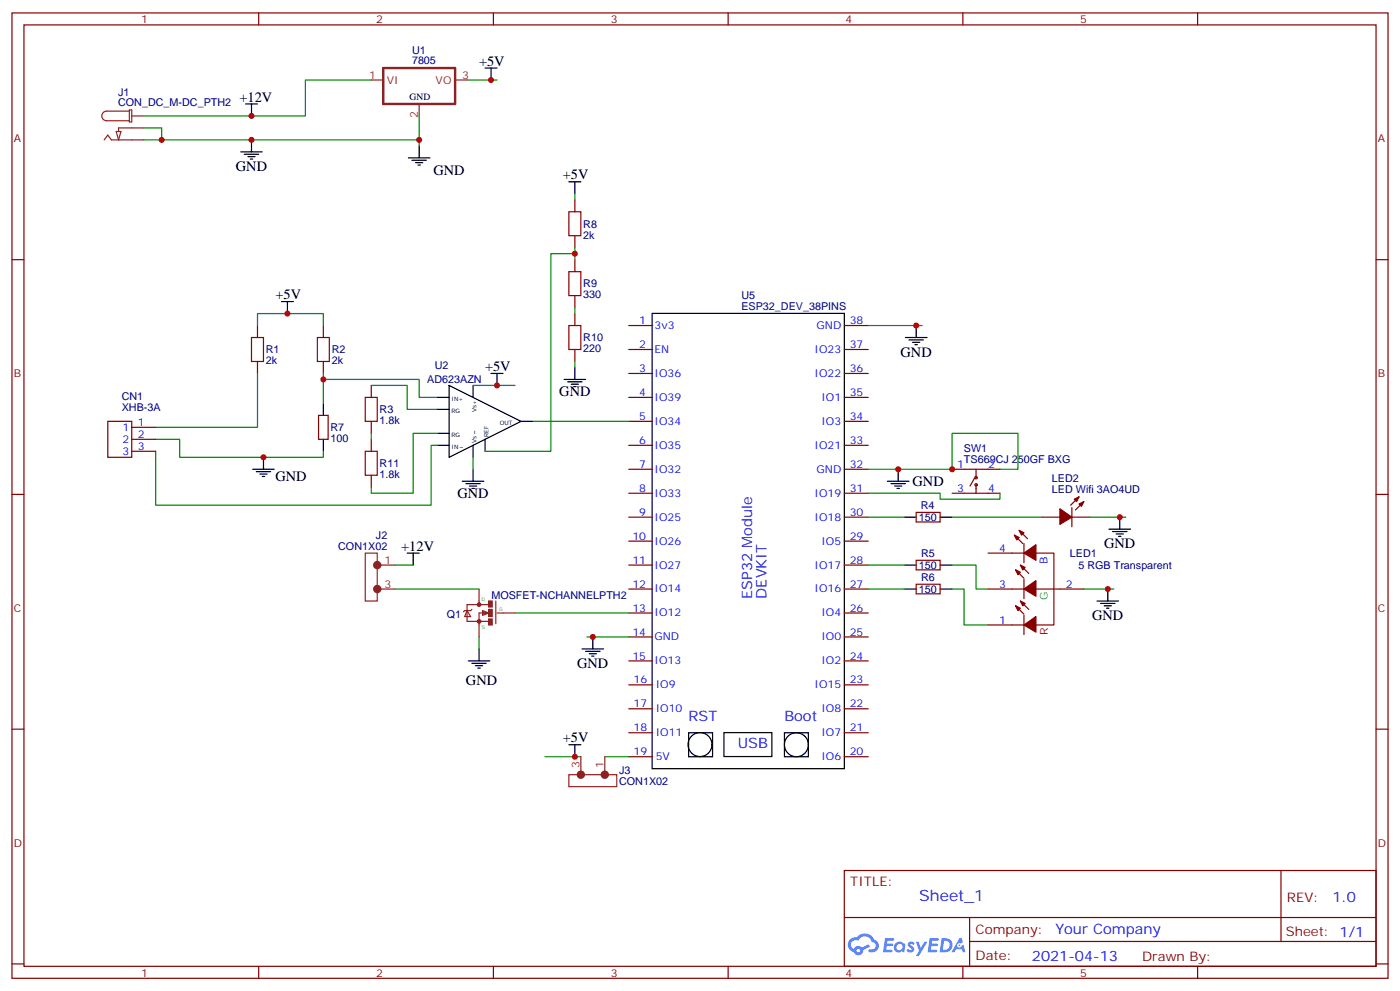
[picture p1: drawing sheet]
<svg xmlns="http://www.w3.org/2000/svg" width="412mm" height="292mm" viewBox="0 0 412 292" stroke-linecap="round" stroke-linejoin="round" font-family="sans-serif">
<g fill="none" stroke="#870000" stroke-width=".35">
<path d="M3.5 3.8h405.4v284.3h-405.4zM7.1 7.3h398.2v277.3h-398.2zM76.2 3.8v3.5M145.3 3.8v3.5M214.5 3.8v3.5M283.6 3.8v3.5M352.8 3.8v3.5M3.5 76.5h3.6M405.3 76.5h3.6M3.5 145.6h3.6M405.3 145.6h3.6M3.5 214.8h3.6"/>
<path d="M405.3 214.8h3.6M248.7 256.4h156.6v28.2h-156.6zM377.3 256.4v20.9M248.7 270.2h156.5M285.6 277.3h119.6M285.6 270.2v14.2M3.5 283.9h3.6M76.2 284.6v3.5M145.3 284.6v3.5M214.5 284.6v3.5M283.6 284.6v3.5M352.8 284.6v3.5"/>
<path d="M405.3 283.9h3.6"/>
</g>
<g fill="#5487ff">
<path d="M267.7 277.6a1.22 1.22 0 0 1 1.7 .2l-.4 .6a.47 .47 0 0 0-.3-.4 .47 .47 0 0 0-.5 .2l.1 .2a1.14 1.14 0 0 1 .8 1.8 1.14 1.14 0 0 1-1.9 0l-.2-.2 .5-.6 .7 .5a.29 .29 0 0 0 .3-.3 .29 .29 0 0 0-.2-.3 1.04 1.04 0 0 1-.6-1.7z"/>
<path d="M260.7 276.3h2.4l.3 .2-.2 .5-1.8 .1-.1 .8h1.5l.3 .4-.3 .4h-1.6l-.2 1.1h1.7l.2 .3-.2 .3-2.6 .1z"/>
<path d="M273.8 276.3h2.4l.3 .2-.1 .5-1.8 .1-.2 .8h1.6l.3 .4-.4 .4h-1.6l-.1 1.1h1.7l.2 .3-.2 .3-2.6 .1z"/>
<path d="M282.6 276.3h.7l.3 1.3-.6 .3a.69 .69 0 0 0-1 .3 .69 .69 0 0 0 .4 .9 .69 .69 0 0 0 .9-.6l.5-.2 .6 2.2h-.8l-.2-.9h-1.8l-.5 .9h-.8z"/>
<path d="M269.8 277.4h.8l.6 1.8 1.1-1.8h.9l-2.6 4.2h-.8l.9-1.5z"/>
<path d="M277.4 276.3l-.6 4.2h1.3a2.11 2.11 0 0 0 2.5-2.1 2.11 2.11 0 0 0-2.5-2.1zM278.1 277.1a1.39 1.39 0 0 1 1.7 1.4 1.39 1.39 0 0 1-1.8 1.3h-.3z"/>
<path d="M263.7 277.9a1.54 1.54 0 0 0-.1 2.2 1.54 1.54 0 0 0 2.2 .1l.6 .3 .3-2.3-.2-.3h-.4a1.49 1.49 0 0 0-2.4 0zM264 278.9a.94 .94 0 0 1 1.8 0 .94 .94 0 0 1-1.8 0z"/>
<path d="M250.4 276.7a2.18 2.18 0 0 0 1.1 3.7 1.44 1.44 0 0 0 1.6 .9 1.44 1.44 0 0 0 1.2-1.4l2-1.1-.5-.7-1.9 1a1.47 1.47 0 0 0-2.4 .4 1.39 1.39 0 0 1-.7-1.9 1.39 1.39 0 0 1 2-.5 2.12 2.12 0 0 1 2.2-1.3 2.12 2.12 0 0 1 1.9 1.7 1.14 1.14 0 0 1 1.1 1.4 1.14 1.14 0 0 1-1.7 .7 .43 .43 0 0 0-.5 .4 .43 .43 0 0 0 .4 .5 1.98 1.98 0 0 0 2.5-1.2 1.98 1.98 0 0 0-1.2-2.6 3.1 3.1 0 0 0-5.3-.6l-.9 .1zM252.3 280a.55 .55 0 0 1 1.1 0 .55 .55 0 0 1-1.1 0z"/>
<circle cx="282.6" cy="278.4" r=".26"/>
</g>
<g fill="none" stroke="#000" stroke-width=".35">
<path d="M72.3 30.6h3.5M74.1 30.6v3.5M142.9 20h3.5M144.6 20v3.6M70.9 44.7h6.4M72 45.4h4.2M73 46.1h2.1M73.7 46.8h.7M74.1 41.2v3.5M120.3 46.5h6.3M121.4 47.2h4.2M122.4 47.9h2.1"/>
<path d="M123.1 48.6h.7M123.5 43v3.5M167.6 53.6h3.5M169.3 53.6v3.5M82.9 88.8h3.5M84.7 88.8v3.6M192.1 92.3h56.6v134.1h-56.6zM266.7 99.4h6.3M269.9 95.9v3.5M95.2 118.8v3.5M128.8 117.1h3.5M132.3 113.5l21.2 10.6-21.2 10.6z"/>
<path d="M139.3 113.5v3.6M144.6 110h3.6M146.4 110v3.5M166.2 111.8h6.3M167.2 112.5h4.2M168.3 113.2h2.1M169 113.9h.7M169.3 108.2v3.6M267.8 100.1h4.2M268.8 100.8h2.1M269.5 101.5h.7M74.4 138.2h6.4"/>
<path d="M75.5 138.9h4.2M76.6 139.6h2.1M77.6 134.7v3.5M95.2 129.4v3.5M128.8 120.6h3.5M128.8 131.2h3.5M128.8 127.6h3.5M139.3 131.2v3.5M139.3 138.2v3.5M142.9 129.4v3.5M153.5 124.1h3.5M264.6 138.2v3.5"/>
<path d="M77.3 140.3h.7M136.2 141.7h6.3M137.2 142.5h4.3M138.3 143.2h2.1M139 143.9h.7M261.4 141.7h6.4M262.5 142.5h4.2M263.5 143.2h2.1M264.2 143.9h.7M266.3 152.3h3.6M276.9 152.3h3.6M326.7 155.9h6.3"/>
<path d="M327.7 156.6h4.3M328.8 157.3h2.1M329.5 158h.7M329.8 152.3v3.6M119.9 162.9h3.6M121.7 162.9v3.5M266.3 166.4h3.6M266.3 173.5h3.6M276.9 166.4h3.6M276.9 173.5h3.6M323.1 177h6.4M324.2 177.7h4.2"/>
<path d="M325.3 178.4h2.1M326 179.1h.7M326.3 173.5v3.5M137.9 194.7h6.4M139 195.4h4.2M140.1 196.1h2.1M140.8 196.8h.7M141.1 191.1v3.6M171.4 191.1h6.4M172.5 191.8h4.2M173.6 192.5h2.1M174.3 193.3h.7"/>
<path d="M174.6 187.6v3.5M167.6 219.4h3.5M169.3 219.4v3.5M202.8 215.8h7.1v7.1h-7.1zM213.3 215.8h14.1v7h-14.1zM231.1 215.8h7v7.1h-7z"/>
<circle cx="206.2" cy="219.3" r="3.5"/>
<circle cx="234.6" cy="219.4" r="3.5"/>
</g>
<g fill="none" stroke="#870000" stroke-width=".35">
<path d="M169.3 58.8v3.6M169.3 69.4v3.6M169.3 76.5v3.5M75.8 95.9v3.5M95.2 95.9v3.5M169.3 87.1v3.5M169.3 92.4v3.5M185.2 95.9h7.1M248.7 95.9h7.1M75.8 106.5v3.5M95.2 106.5v3.5M109.4 113.5v3.6"/>
<path d="M169.3 102.9v3.6M185.2 117.1h7.1M185.2 110h7.1M185.2 102.9h7.1M248.7 117.1h7.1M248.7 110h7.1M248.7 102.9h7.1M31.7 124.1h7.1v10.6h-7.1zM38.8 125.9h7.1M38.8 129.4h7.1M38.8 132.9h7.1M93.8 122.3h2.9v7.1h-2.9z"/>
<path d="M109.4 124.1v3.5M109.4 129.4v3.5M109.4 140v3.5M185.2 138.2h7.1M185.2 131.2h7.1M185.2 124.1h7.1M248.7 138.2h7.1M248.7 131.2h7.1M248.7 124.1h7.1M280.5 138.2h14.1M287.5 138.2v2.5M185.2 159.4h7.1"/>
<path d="M185.2 152.3h7.1M185.2 145.3h7.1M248.7 159.4h7.1M248.7 152.3h7.1M248.7 145.3h7.1M269.9 150.9h7v2.8h-7zM280.5 145.3h14.1M287.2 140.7l-1.4 2.5M287.5 142.8v2.5M298.8 157.6l2.5 2.5M300.2 156.2l2.5 2.5M306.9 152.3h5.3"/>
<path d="M315.7 152.3h5.3M315.7 149.5v5.7M317.9 146.3l-2.5 2.5M319.3 147.7l-2.5 2.5M185.2 173.5h7.1M185.2 166.4h7.1M248.7 173.5h7.1M248.7 166.4h7.1M269.9 165h7v2.9h-7zM269.9 172.1h7v2.8h-7zM291 173.5h10.6M291 162.9h10.6"/>
<path d="M299.2 178.4l2.4 2.5M299.2 167.9l2.4 2.4M300.6 177l2.4 2.5M300.6 166.4l2.4 2.5M301.6 160.1v5.6M301.6 170.7v5.6M305.2 162.9h5.2v21.2h-5.2M305.2 173.5h14.1M185.2 194.7h7.1M185.2 187.6h7.1M185.2 180.6h7.1M248.7 194.7h7.1"/>
<path d="M248.7 187.6h7.1M248.7 180.6h7.1M291 184.1h10.6M301.6 181.3v5.6M185.2 201.7h7.1M185.2 208.8h7.1M185.2 215.8h7.1M248.7 201.7h7.1M248.7 208.8h7.1M248.7 215.8h7.1M185.2 222.9h7.1M248.7 222.9h7.1"/>
<circle cx="287.5" cy="140.7" r=".35"/>
<circle cx="287.5" cy="142.8" r=".35"/>
</g>
<g fill="none" stroke="#008700" stroke-width=".35">
<path d="M42.3 37.7h5.3v3.5M109.4 23.6h-19.4v10.5h-47.7M123.5 34.1v8.9M137.6 23.6h8.8M42.3 41.2h81.2M169.3 57.1v1.7M169.3 74.7h-7v58.2h-19.4M169.3 73v3.5M75.8 95.9v-3.5h19.4v3.5M169.3 90.6v1.8M255.8 95.9h15.8M75.8 110v15.9h-29.9"/>
<path d="M95.2 111.8h28.3v5.3h5.3M95.2 110v8.8M109.4 113.5h10.5v7.1h8.9M139.3 113.5h12.4M169.3 106.5v1.7M45.9 129.4h7v5.3h42.3v-1.8M109.4 127.6v1.8M128.8 131.2h-1.8v17.6h-81.1v-15.9M128.8 127.6h-7.1v17.7h-12.3v-1.8M139.3 134.7v3.5M157 124.1h28.2M255.8 138.2h24.7v-10.6h19.4v10.6h-5.3"/>
<path d="M255.8 145.3h21.1v1.7h17.7v-1.7M255.8 152.3h10.5M280.5 152.3h26.4M321 152.3h10.6M116.4 166.4h5.3M116.4 173.5h24.7M255.8 166.4h10.5M255.8 173.5h10.5M280.5 173.5h3.5v10.6h7M280.5 166.4h7v7.1h3.5M319.3 173.5h8.8M141.1 187.6v3.5"/>
<path d="M151.7 180.6h33.5M172.9 187.6h12.3M160.5 222.9h10.6M178.2 222.9h7"/>
</g>
<path d="M167.6 62.4h3.5v7h-3.5zM74.1 99.4h3.5v7.1h-3.5zM93.5 99.4h3.5v7.1h-3.5zM167.6 80h3.5v7.1h-3.5zM167.6 95.9h3.5v7h-3.5zM107.6 117.1h3.5v7h-3.5zM107.6 132.9h3.5v7.1h-3.5z" fill="none" stroke="#a10000" stroke-width=".35"/>
<g fill="#870000" stroke="#870000" stroke-width=".35">
<path d="M301.6 184.1l3.6-2.5v4.6z"/>
<path d="M300.6 177l1.4 .7-.7 .7z"/>
<path d="M299.2 178.4l1.4 .7-.7 .7z"/>
<path d="M301.6 173.5l3.6-2.5v4.6z"/>
<path d="M300.6 166.4l1.4 .7-.7 .8z"/>
<path d="M299.2 167.9l1.4 .7-.7 .7z"/>
<path d="M301.6 162.9l3.6-2.5v4.6z"/>
<path d="M300.2 156.2l1.4 .7-.7 .7z"/>
<path d="M298.8 157.6l1.4 .7-.7 .7z"/>
<path d="M317.9 148.4l1.4-.7-.7 1.5z"/>
<path d="M316.4 147l1.5-.7-.8 1.4z"/>
<path d="M312.2 149.9l3.5 2.4-3.5 2.1z"/>
</g>
<g fill="none" stroke="#8c2424" stroke-width=".35">
<path d="M34.2 38.7h1.4l-.7 2.5zM38.1 32.7h-6.7a1.41 1.41 0 0 0-1.4 1.4 1.41 1.41 0 0 0 1.4 1.5h6.7M38.1 32.4h.7v3.5h-.7zM38.8 34.1h3.5M42.3 37.7h-7.4v1M109.4 23.6h3.5M123.5 30.6v3.5M134.1 23.6h3.5M30.7 41.2l1-1.4 1.1 1.4h9.5M107.6 162.9h3.5v14.1h-3.5zM111.1 166.4h5.3M111.1 173.5h5.3"/>
<path d="M137.6 179.8l1 1.8h-1.7zM139 179.5l-.4 .3h-1.7l-.4 .4M141.1 173.5v4.6M142.2 179.8l1.7 .8-1.7 .7zM143.9 178.1h-6.3v4.9h6.3M146 177v6.7M142.2 180.2l1.4 .4-1.4 .3M142.5 180.6h-1.4v7M146.4 180.6h5.3M167.6 228.2h14.1v3.5h-14.1zM171.1 222.9v5.3M178.2 222.9v5.3"/>
</g>
<g fill="none" stroke="#8c2424" stroke-width=".71">
<path d="M112.9 20h21.2v10.6h-21.2z"/>
<circle cx="141.1" cy="178.1" r=".35"/>
<circle cx="141.1" cy="183" r=".35"/>
</g>
<g fill="#8c2424" stroke="#8c2424" stroke-width=".35">
<path d="M143.9 177h1.1v1.8h-1.1z"/>
<path d="M143.9 182.3h1.1v1.8h-1.1z"/>
<path d="M143.9 179.5h1.1v2.1h-1.1z"/>
<circle cx="111.1" cy="173.5" r="1.06"/>
<circle cx="111.1" cy="166.4" r="1.06"/>
<circle cx="171.1" cy="228.2" r="1.06"/>
<circle cx="178.2" cy="228.2" r="1.06"/>
</g>
<g fill="#c00">
<circle cx="95.3" cy="111.8" r=".88"/>
<circle cx="280.5" cy="138.2" r=".88"/>
<circle cx="146.4" cy="113.5" r=".88"/>
<circle cx="84.7" cy="92.4" r=".88"/>
<circle cx="169.3" cy="222.9" r=".88"/>
<circle cx="174.6" cy="187.6" r=".88"/>
<circle cx="326.3" cy="173.5" r=".88"/>
<circle cx="329.8" cy="152.3" r=".88"/>
<circle cx="269.9" cy="95.9" r=".88"/>
<circle cx="264.6" cy="138.2" r=".88"/>
<circle cx="77.6" cy="134.7" r=".88"/>
<circle cx="74.1" cy="34.1" r=".88"/>
<circle cx="144.6" cy="23.6" r=".88"/>
<circle cx="123.5" cy="41.2" r=".88"/>
<circle cx="47.6" cy="41.2" r=".88"/>
<circle cx="74.1" cy="41.2" r=".88"/>
<circle cx="169.3" cy="74.7" r=".88"/>
</g>
<text font-size="4.6" fill="#00f" x="270.8" y="265.4">Sheet_1</text>
<g font-size="4.2">
<text x="141.1" y="19.3">+5V</text>
<text x="70.6" y="29.9">+12V</text>
<text x="69.5" y="50.4">GND</text>
<text x="127.7" y="51.4">GND</text>
<text x="165.8" y="52.8">+5V</text>
<text x="81.1" y="88.1">+5V</text>
<text x="265.3" y="105.1">GND</text>
<text x="142.9" y="109.3">+5V</text>
<text x="164.8" y="116.7">GND</text>
<text x="81.1" y="141.7">GND</text>
<text x="268.8" y="143.1">GND</text>
<text x="134.8" y="146.7">GND</text>
<text x="325.3" y="161.5">GND</text>
<text x="118.2" y="162.2">+12V</text>
<text x="321.7" y="182.7">GND</text>
<text x="170" y="196.8">GND</text>
<text x="137.3" y="201.7">GND</text>
<text x="165.8" y="218.7">+5V</text>
</g>
<g font-size="4.2" fill="#00f">
<text x="221.5" y="176.3" transform="rotate(-90 221.5 176.3)">ESP32 Module</text>
<text x="225.8" y="176.3" transform="rotate(-90 225.8 176.3)">DEVKIT</text>
<text x="202.8" y="212.3">RST</text>
<text x="231.1" y="212.3">Boot</text>
<text x="217.3" y="220.4">USB</text>
<text x="392.5" y="265.7">1.0</text>
<text x="310.9" y="275.2">Your Company</text>
<text x="304" y="283">2021-04-13</text>
</g>
<g font-size="3.9" fill="#800">
<text x="250.5" y="261">TITLE:</text>
<text x="379.1" y="265.7">REV:</text>
<text x="287.4" y="275.2">Company:</text>
<text x="378.7" y="275.8">Sheet: 1/1</text>
<text x="287.4" y="282.9">Date:</text>
<text x="336.4" y="282.9">Drawn By:</text>
</g>
<g font-size="3.2" fill="#800">
<text x="41.6" y="6.8">1</text>
<text x="110.8" y="6.8">2</text>
<text x="179.9" y="6.8">3</text>
<text x="249.1" y="6.8">4</text>
<text x="318.2" y="6.8">5</text>
<text x="4.1" y="41.9">A</text>
<text x="405.9" y="41.9">A</text>
<text x="4.1" y="111.1">B</text>
<text x="405.9" y="111.1">B</text>
<text x="4.1" y="180.2">C</text>
<text x="405.9" y="180.2">C</text>
<text x="4.1" y="249.3">D</text>
<text x="405.9" y="249.3">D</text>
<text x="41.6" y="287.6">1</text>
<text x="110.8" y="287.6">2</text>
<text x="179.9" y="287.6">3</text>
<text x="249.1" y="287.6">4</text>
<text x="318.2" y="287.6">5</text>
</g>
<g font-size="3.2" fill="#000080">
<text x="121.4" y="15.8">U1</text>
<text x="121.4" y="19">7805</text>
<text x="34.8" y="28.2">J1</text>
<text x="34.8" y="31.3">CON_DC_M-DC_PTH2</text>
<text x="171.8" y="70.3">2k</text>
<text x="171.8" y="67">R8</text>
<text x="171.8" y="87.9">330</text>
<text x="171.8" y="84.7">R9</text>
<text x="218.4" y="88.1">U5</text>
<text x="218.4" y="91.2">ESP32_DEV_38PINS</text>
<text x="171.8" y="100.6">R10</text>
<text x="78.3" y="107.3">2k</text>
<text x="78.3" y="104.1">R1</text>
<text x="97.7" y="107.3">2k</text>
<text x="97.7" y="104.1">R2</text>
<text x="171.8" y="103.8">220</text>
<text x="125.9" y="112.9">AD623AZN</text>
<text x="128.1" y="108.6">U2</text>
<text x="35.9" y="118">CN1</text>
<text x="35.9" y="121.2">XHB-3A</text>
<text x="111.8" y="124.9">1.8k</text>
<text x="111.8" y="121.7">R3</text>
<text x="97.4" y="130.2">100</text>
<text x="97.4" y="127">R7</text>
<text x="111.8" y="137.6">R11</text>
<text x="283.9" y="136.5">TS669CJ 250GF BXG</text>
<text x="284" y="133.2">SW1</text>
<text x="111.8" y="140.8">1.8k</text>
<text x="309.9" y="142">LED2</text>
<text x="271.2" y="149.9">R4</text>
<text x="309.9" y="145.3">LED Wifi 3AO4UD</text>
<text x="270.7" y="153.5">150</text>
<text x="99.6" y="161.9">CON1X02</text>
<text x="110.7" y="158.6">J2</text>
<text x="270.7" y="167.6">150</text>
<text x="271.3" y="164">R5</text>
<text x="315.2" y="164.1">LED1</text>
<text x="317.7" y="167.6">5 RGB Transparent</text>
<text x="271.3" y="171.1">R6</text>
<text x="144.8" y="176.4">MOSFET-NCHANNELPTH2</text>
<text x="270.7" y="174.6">150</text>
<text x="131.6" y="181.9">Q1</text>
<text x="182.4" y="231.2">CON1X02</text>
<text x="182.4" y="228">J3</text>
</g>
<g font-size="3.2" fill="#8d2323">
<text x="108.8" y="23.2">1</text>
<text x="136.2" y="23.2">3</text>
<text x="113.9" y="24.6">VI</text>
<text x="128.3" y="24.6">VO</text>
<text x="123.1" y="34.8" transform="rotate(-90 123.1 34.8)">2</text>
<text x="113.2" y="166.1">1</text>
<text x="113.2" y="173.1">3</text>
<text x="170.7" y="226.1" transform="rotate(-90 170.7 226.1)">3</text>
<text x="177.8" y="226.1" transform="rotate(-90 177.8 226.1)">1</text>
</g>
<g font-size="3.2" fill="#00f">
<text x="188.3" y="95.5">1</text>
<text x="250.3" y="95.5">38</text>
<text x="192.8" y="96.9">3v3</text>
<text x="240.5" y="96.9">GND</text>
<text x="188.3" y="102.5">2</text>
<text x="192.8" y="103.9">EN</text>
<text x="240" y="103.9">IO23</text>
<text x="250.3" y="102.5">37</text>
<text x="188.3" y="109.6">3</text>
<text x="192.8" y="111">IO36</text>
<text x="240" y="111">IO22</text>
<text x="250.3" y="109.6">36</text>
<text x="188.3" y="116.6">4</text>
<text x="192.8" y="118.1">IO39</text>
<text x="242" y="118.1">IO1</text>
<text x="250.3" y="116.6">35</text>
<text x="40.6" y="125.5">1</text>
<text x="188.3" y="123.7">5</text>
<text x="192.8" y="125.1">IO34</text>
<text x="242" y="125.1">IO3</text>
<text x="250.3" y="123.7">34</text>
<text x="36.1" y="126.9">1</text>
<text x="36.1" y="130.5">2</text>
<text x="40.6" y="129">2</text>
<text x="188.3" y="130.8">6</text>
<text x="250.3" y="130.8">33</text>
<text x="36.1" y="134">3</text>
<text x="40.6" y="132.6">3</text>
<text x="188.3" y="137.8">7</text>
<text x="192.8" y="132.2">IO35</text>
<text x="240" y="132.2">IO21</text>
<text x="250.3" y="137.8">32</text>
<text x="282" y="137.9">1</text>
<text x="291" y="137.9">2</text>
<text x="192.8" y="139.2">IO32</text>
<text x="240.5" y="139.2">GND</text>
<text x="188.3" y="144.9">8</text>
<text x="192.8" y="146.3">IO33</text>
<text x="240" y="146.3">IO19</text>
<text x="250.3" y="144.9">31</text>
<text x="282" y="144.9">3</text>
<text x="291" y="144.9">4</text>
<text x="188.3" y="151.9">9</text>
<text x="192.8" y="153.3">IO25</text>
<text x="240" y="153.3">IO18</text>
<text x="250.3" y="151.9">30</text>
<text x="186.3" y="159">10</text>
<text x="192.8" y="160.4">IO26</text>
<text x="242" y="160.4">IO5</text>
<text x="250.3" y="159">29</text>
<text x="186.3" y="166">11</text>
<text x="192.8" y="167.4">IO27</text>
<text x="240" y="167.4">IO17</text>
<text x="250.3" y="166">28</text>
<text x="294.3" y="162.6">4</text>
<text x="308.6" y="166.1" transform="rotate(-90 308.6 166.1)">B</text>
<text x="186.3" y="173.1">12</text>
<text x="250.3" y="173.1">27</text>
<text x="294.3" y="173.1">3</text>
<text x="314" y="173.1">2</text>
<text x="192.8" y="174.5">IO14</text>
<text x="240" y="174.5">IO16</text>
<text x="186.3" y="180.1">13</text>
<text x="192.8" y="181.6">IO12</text>
<text x="242" y="181.6">IO4</text>
<text x="250.3" y="180.1">26</text>
<text x="294.3" y="183.7">1</text>
<text x="186.3" y="187.2">14</text>
<text x="192.8" y="188.6">GND</text>
<text x="242" y="188.6">IO0</text>
<text x="250.3" y="187.2">25</text>
<text x="186.3" y="194.3">15</text>
<text x="192.8" y="195.7">IO13</text>
<text x="242" y="195.7">IO2</text>
<text x="250.3" y="194.3">24</text>
<text x="186.6" y="201.3">16</text>
<text x="193.1" y="202.7">IO9</text>
<text x="240" y="202.7">IO15</text>
<text x="250.3" y="201.3">23</text>
<text x="186.6" y="208.4">17</text>
<text x="193.1" y="209.8">IO10</text>
<text x="242" y="209.8">IO8</text>
<text x="250.3" y="208.4">22</text>
<text x="186.6" y="215.4">18</text>
<text x="250.3" y="215.4">21</text>
<text x="193.1" y="216.8">IO11</text>
<text x="242" y="216.8">IO7</text>
<text x="186.6" y="222.5">19</text>
<text x="193.1" y="223.9">5V</text>
<text x="242" y="223.9">IO6</text>
<text x="250.3" y="222.5">20</text>
</g>
<text font-size="3.2" fill="#0f0" x="308.7" y="176.7" transform="rotate(-90 308.7 176.7)">G</text>
<text font-size="3.2" fill="#f00" x="308.7" y="186.9" transform="rotate(-90 308.7 186.9)">R</text>
<text font-size="2.8" x="120.6" y="29.6">GND</text>
<g font-size="1.8">
<text x="133" y="118.1">IN+</text>
<text x="133" y="121.6">RG</text>
<text x="140.4" y="121.3" transform="rotate(-90 140.4 121.3)">Vs+</text>
<text x="147.2" y="125.2">OUT</text>
<text x="133" y="128.7">RG</text>
<text x="140.4" y="130.5" transform="rotate(-90 140.4 130.5)">Vs</text>
<text x="143.9" y="128.7" transform="rotate(-90 143.9 128.7)">REF</text>
<text x="133" y="132.2">IN</text>
</g>
<g font-size="1.4" fill="#238d23">
<text x="141.8" y="177">D</text>
<text x="147.1" y="179.8">G</text>
<text x="141.9" y="185.1">S</text>
</g>
</svg>
